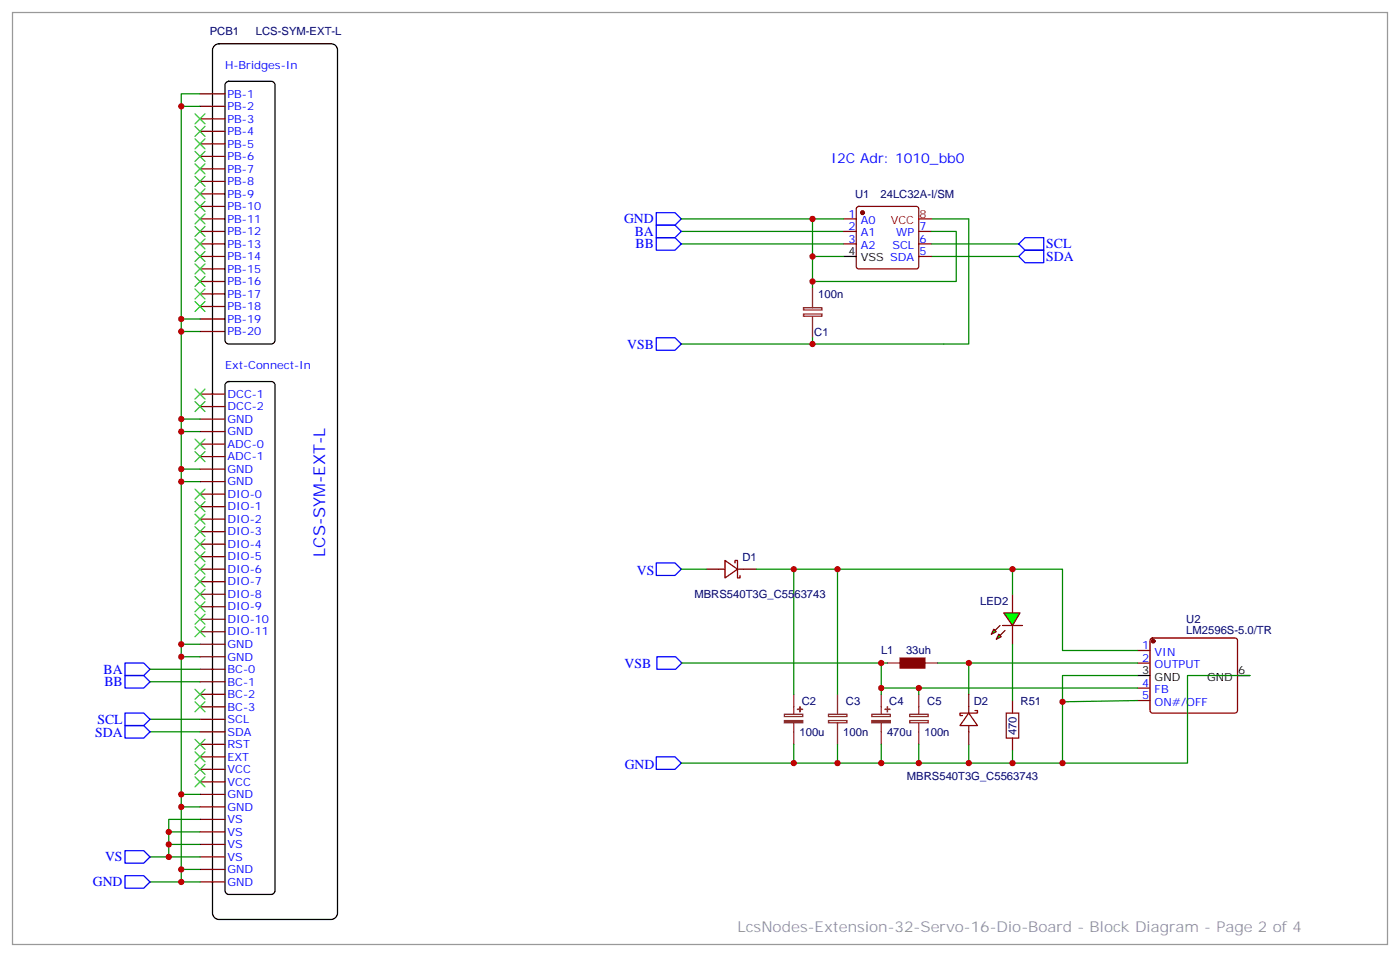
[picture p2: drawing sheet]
<svg xmlns="http://www.w3.org/2000/svg" width="395mm" height="270mm" viewBox="0 0 395 270" stroke-linecap="round" stroke-linejoin="round" font-family="sans-serif">
<path d="M192.3 65.3h45.8M192.3 68.8h45.8M192.3 61.7h37M229.3 79.4v1.7M238.1 61.7h-8.8v10.6M262.8 61.7h10.6v35.3h-81.1M262.8 65.3h7.1v14.1h-40.6v-7.1h8.8M262.8 68.8h24.7M262.8 72.3h24.7M229.3 95.3v1.7" fill="none" stroke="#008700" stroke-width=".35"/>
<path d="M185.2 60h5.3l1.8 1.7-1.8 1.8h-5.3zM185.2 63.5h5.3l1.8 1.8-1.8 1.7h-5.3zM185.2 67h5.3l1.8 1.8-1.8 1.8h-5.3zM287.5 72.3l1.8-1.7h5.3v3.5h-5.3zM287.5 68.8l1.8-1.8h5.3v3.6h-5.3zM185.2 95.3h5.3l1.8 1.7-1.8 1.8h-5.3z" fill="none" stroke="#00f" stroke-width=".35"/>
<path d="M226.8 88.5h5.2v.7h-5.2zM226.8 86.8h5.2v.6h-5.2zM229.3 81.1v5.7M229.3 89.3v6" fill="none" stroke="#8c2424" stroke-width=".35"/>
<path d="M241.9 58.4l.5-.2h16.2l.5 .2 .2 .5v16.2l-.2 .5-.5 .2h-16.2l-.5-.2-.2-.5v-16.2zM238.1 61.7h3.6M238.1 65.3h3.6M238.1 68.8h3.6M259.3 65.3h3.5M259.3 68.8h3.5M259.3 72.3h3.5" fill="none" stroke="#870000" stroke-width=".35"/>
<circle cx="243.4" cy="60" r=".53" fill="#870000" stroke="#870000" stroke-width=".35"/>
<path d="M238.1 72.3h3.6" fill="none" stroke="#000" stroke-width=".35"/>
<path d="M259.3 61.7h3.5" fill="none" stroke="#f00" stroke-width=".35"/>
<path d="M60.6 12.9l1.1-.6h31.8a1.76 1.76 0 0 1 1.7 1.8v243.4a1.89 1.89 0 0 1-1.7 1.8h-31.8a1.89 1.89 0 0 1-1.7-1.8v-243.4z" fill="#fff" stroke="#000" stroke-width=".35"/>
<path d="M63.7 23.4l.9-.5h12l.6 .2 .4 .6v72.3l-.2 .6-.8 .4h-12l-.7-.2-.4-.8v-72zM63.7 108l.9-.4h12l.8 .4 .2 .7v142.5l-.2 .6-.8 .4h-12l-.7-.2-.4-.8v-142.5zM321 190.5h3.6M349.2 190.5h3.6" fill="none" stroke="#000" stroke-width=".35"/>
<g fill="none" stroke="#870000" stroke-width=".35">
<path d="M56.4 26.5h7.1M56.4 30h7.1M56.4 33.5h7.1M56.4 37h7.1M56.4 58.2h7.1M56.4 54.7h7.1M56.4 40.6h7.1M56.4 44.1h7.1M56.4 47.6h7.1M56.4 51.2h7.1M56.4 79.4h7.1M56.4 75.8h7.1"/>
<path d="M56.4 72.3h7.1M56.4 68.8h7.1M56.4 65.3h7.1M56.4 61.7h7.1M56.4 93.5h7.1M56.4 90h7.1M56.4 82.9h7.1M56.4 86.4h7.1M56.4 118.2h7.1M56.4 114.7h7.1M56.4 111.1h7.1M56.4 139.3h7.1"/>
<path d="M56.4 135.8h7.1M56.4 132.3h7.1M56.4 128.8h7.1M56.4 125.2h7.1M56.4 121.7h7.1M56.4 157h7.1M56.4 153.5h7.1M56.4 149.9h7.1M56.4 146.4h7.1M56.4 142.9h7.1M204.6 158l3.5 2.5-3.5 2.5zM207.4 158.8v-.8h.7v5h.7v-.7"/>
<path d="M56.4 178.2h7.1M56.4 174.6h7.1M56.4 171.1h7.1M56.4 167.6h7.1M56.4 164h7.1M56.4 160.5h7.1M199.3 160.5h5.3M208.1 160.5h5.3M285.8 167.6v5.3M285.8 176.4v5.3M56.4 199.3h7.1M56.4 195.8h7.1"/>
<path d="M56.4 192.3h7.1M56.4 188.7h7.1M56.4 185.2h7.1M56.4 181.7h7.1M273.4 195.8v5.3M321 183.4h3.6M321 187h3.6M321 194h3.6M321 197.6h3.6M324.8 180.1l.5-.2h23.2l.5 .2 .2 .5v19.8l-.2 .5-.5 .2h-23.2l-.5-.3-.2-.4v-19.8zM56.4 217h7.1M56.4 213.4h7.1"/>
<path d="M56.4 209.9h7.1M56.4 206.4h7.1M56.4 202.8h7.1M273.4 201.1l2.5 3.5h-5zM273.4 204.6v5.3M275.2 200.4h.7v.7h-5v.7h.7M56.4 238.1h7.1M56.4 234.6h7.1M56.4 231.1h7.1M56.4 227.5h7.1M56.4 224h7.1M56.4 220.5h7.1"/>
<path d="M56.4 248.7h7.1M56.4 245.2h7.1M56.4 241.7h7.1"/>
</g>
<g fill="none" stroke="#3c3" stroke-width=".35">
<path d="M55 32.1l2.9 2.8M55 35.6l2.9 2.9M55 39.2l2.9 2.8M57.9 32.1l-2.9 2.8M57.9 35.6l-2.9 2.9M57.9 39.2l-2.9 2.8M55 42.7l2.9 2.8M55 46.2l2.9 2.8M55 49.7l2.9 2.9M55 53.3l2.9 2.8M55 56.8l2.9 2.8M57.9 42.7l-2.9 2.8"/>
<path d="M57.9 46.2l-2.9 2.8M57.9 49.7l-2.9 2.9M57.9 53.3l-2.9 2.8M57.9 56.8l-2.9 2.8M55 60.3l2.9 2.8M55 63.9l2.9 2.8M55 67.4l2.9 2.8M55 70.9l2.9 2.8M55 74.4l2.9 2.9M55 78l2.9 2.8M57.9 60.3l-2.9 2.8M57.9 63.9l-2.9 2.8"/>
<path d="M57.9 67.4l-2.9 2.8M57.9 70.9l-2.9 2.8M57.9 74.4l-2.9 2.9M57.9 78l-2.9 2.8M55 81.5l2.9 2.8M55 85l2.9 2.8M57.9 81.5l-2.9 2.8M57.9 85l-2.9 2.8M55 113.2l2.9 2.9M55 109.7l2.9 2.8M57.9 113.2l-2.9 2.9M57.9 109.7l-2.9 2.8"/>
<path d="M55 137.9l2.9 2.9M55 127.4l2.9 2.8M55 123.8l2.9 2.8M57.9 137.9l-2.9 2.9M57.9 127.4l-2.9 2.8M57.9 123.8l-2.9 2.8M55 159.1l2.9 2.8M55 155.6l2.9 2.8M55 152l2.9 2.9M55 148.5l2.9 2.8M55 145l2.9 2.8M55 141.5l2.9 2.8"/>
<path d="M57.9 159.1l-2.9 2.8M57.9 155.6l-2.9 2.8M57.9 152l-2.9 2.9M57.9 148.5l-2.9 2.8M57.9 145l-2.9 2.8M57.9 141.5l-2.9 2.8M55 176.7l2.9 2.9M55 173.2l2.9 2.8M55 169.7l2.9 2.8M55 166.2l2.9 2.8M55 162.6l2.9 2.9M57.9 176.7l-2.9 2.9"/>
<path d="M57.9 173.2l-2.9 2.8M57.9 169.7l-2.9 2.8M57.9 166.2l-2.9 2.8M57.9 162.6l-2.9 2.9M55 197.9l2.9 2.8M55 194.4l2.9 2.8M57.9 197.9l-2.9 2.8M57.9 194.4l-2.9 2.8M55 212l2.9 2.8M55 208.5l2.9 2.8M55 215.5l2.9 2.9M55 219.1l2.9 2.8"/>
<path d="M57.9 212l-2.9 2.8M57.9 208.5l-2.9 2.8M57.9 215.5l-2.9 2.9M57.9 219.1l-2.9 2.8"/>
</g>
<path d="M185.2 158.8h5.3l1.8 1.7-1.8 1.8h-5.3zM35.3 187h5.3l1.7 1.7-1.7 1.8h-5.3zM35.3 190.5h5.3l1.7 1.8-1.7 1.7h-5.3zM185.4 185.2h5.3l1.7 1.8-1.7 1.7h-5.3zM35.3 201.1h5.3l1.7 1.7-1.7 1.8h-5.3zM35.3 204.6h5.3l1.7 1.8-1.7 1.7h-5.3zM185.2 213.4h5.3l1.8 1.8-1.8 1.8h-5.3zM35.3 239.9h5.3l1.7 1.8-1.7 1.7h-5.3zM35.3 246.9h5.3l1.7 1.8-1.7 1.8h-5.3z" fill="none" stroke="#00f" stroke-width=".35"/>
<g fill="none" stroke="#008700" stroke-width=".35">
<path d="M51.2 30h5.2M56.4 26.5h-5.2v91.7M51.2 90h5.2M51.2 93.5h5.2M56.4 118.2h-5.2v130.5M51.2 121.7h5.2M51.2 132.3h5.2M51.2 135.8h5.2M192.3 160.5h7M213.4 160.5h86.5v22.9h21.1M224 160.5v35.3M236.4 160.5v35.3"/>
<path d="M42.3 192.3h14.1M42.3 188.7h14.1M51.2 181.7h5.2M51.2 185.2h5.2M192.3 187h58.2M248.7 187v7h72.3M248.7 194v1.8M259.3 194v1.8M264.6 187h56.4M273.4 187v8.8M321 190.5h-21.1v24.7M321 197.6l-21.1 .3"/>
<path d="M352.8 190.5h-17.7v24.7h-142.8M42.3 206.4h14.1M42.3 202.8h14.1M224 209.9v5.3M236.4 209.9v5.3M248.7 209.9v5.3M259.3 209.9v5.3M273.4 209.9v5.3M47.6 238.1h8.8M47.6 234.6h8.8M51.2 224h5.2M51.2 227.5h5.2"/>
<path d="M56.4 231.1h-8.8v10.6M42.3 248.7h14.1M42.3 241.7h14.1M51.2 245.2h5.2"/>
</g>
<path d="M3.5 3.5h388.1v262.8h-388.1z" fill="none" stroke="#999" stroke-width=".35"/>
<circle cx="325.4" cy="180.8" r=".53" fill="#870000" stroke="#870000" stroke-width=".35"/>
<g fill="none" stroke="#8c2424" stroke-width=".35">
<path d="M224 195.8v5.6M236.4 195.8v5.6M248.7 195.8v5.6M250.5 187h3.5M259.3 195.8v5.6M261.1 187h3.5M221.4 201.4h5.2v.7h-5.2zM224 203.9v6M233.8 203.2h5.2v.6h-5.2zM233.8 201.4h5.2v.7h-5.2zM236.4 203.9v6M246.1 201.4h5.1v.7h-5.1z"/>
<path d="M248.7 203.9v6M256.8 203.2h5.1v.6h-5.1zM256.8 201.4h5.1v.7h-5.1zM259.3 203.9v6"/>
</g>
<g fill="#8c2424" stroke="#8c2424" stroke-width=".35">
<path d="M221.4 203.2h5.2v.6h-5.2z"/>
<path d="M225.1 200l1.4 .1z"/>
<path d="M225.7 199.3l.1 1.4z"/>
<path d="M246.1 203.2h5.1v.6h-5.1z"/>
<path d="M249.8 200l1.4 .1z"/>
<path d="M250.4 199.3l.1 1.4z"/>
</g>
<path d="M254 185.6h7.1v2.8h-7.1z" fill="#a10000" stroke="#a10000" stroke-width=".35"/>
<g fill="#0f0" stroke="#870000" stroke-width=".35">
<path d="M281.9 178.9l.7 .7-1.4 .7z"/>
<path d="M280.5 177.4l.7 .8-1.4 .7z"/>
</g>
<g fill="#870000" stroke="#870000" stroke-width=".35">
<path d="M282.2 179.2l1.4-1.4z"/>
<path d="M282.2 176.4l-1.4 1.4z"/>
</g>
<path d="M282.9 176.4h5.7z" fill="#f00" stroke="#870000" stroke-width=".35"/>
<path d="M283.3 172.9h4.6l-2.1 3.5z" fill="#0f0" stroke="#870000" stroke-width=".35"/>
<path d="M284 201.1h3.5v7h-3.5z" fill="none" stroke="#a10000" stroke-width=".35"/>
<path d="M285.8 197.6v3.5M285.8 208.1v3.6" fill="none" stroke="#870000" stroke-width=".35"/>
<path d="M285.8 160.5v7.1M285.8 181.7v15.9M285.8 211.7v3.5" fill="none" stroke="#008700" stroke-width=".35"/>
<g fill="#c00">
<circle cx="229.3" cy="61.7" r=".88"/>
<circle cx="229.3" cy="72.3" r=".88"/>
<circle cx="229.3" cy="79.4" r=".88"/>
<circle cx="229.3" cy="97" r=".88"/>
<circle cx="51.2" cy="121.7" r=".88"/>
<circle cx="51.2" cy="132.3" r=".88"/>
<circle cx="51.2" cy="135.8" r=".88"/>
<circle cx="51.2" cy="181.7" r=".88"/>
<circle cx="51.2" cy="185.2" r=".88"/>
<circle cx="51.2" cy="224" r=".88"/>
<circle cx="51.2" cy="227.5" r=".88"/>
<circle cx="47.6" cy="238.1" r=".88"/>
<circle cx="47.6" cy="234.6" r=".88"/>
<circle cx="47.6" cy="241.7" r=".88"/>
<circle cx="51.2" cy="245.2" r=".88"/>
<circle cx="51.2" cy="248.7" r=".88"/>
<circle cx="51.2" cy="118.2" r=".88"/>
<circle cx="51.2" cy="30" r=".88"/>
<circle cx="51.2" cy="90" r=".88"/>
<circle cx="51.2" cy="93.5" r=".88"/>
<circle cx="236.4" cy="160.5" r=".88"/>
<circle cx="224" cy="160.5" r=".88"/>
<circle cx="248.7" cy="187" r=".88"/>
<circle cx="273.4" cy="187" r=".88"/>
<circle cx="224" cy="215.2" r=".88"/>
<circle cx="236.4" cy="215.2" r=".88"/>
<circle cx="273.4" cy="215.2" r=".88"/>
<circle cx="248.7" cy="194" r=".88"/>
<circle cx="248.7" cy="215.2" r=".88"/>
<circle cx="259.3" cy="215.2" r=".88"/>
<circle cx="259.3" cy="194" r=".88"/>
<circle cx="299.9" cy="215.2" r=".88"/>
<circle cx="299.9" cy="197.9" r=".88"/>
<circle cx="285.8" cy="215.2" r=".88"/>
<circle cx="285.8" cy="160.5" r=".88"/>
</g>
<text font-size="4.6" fill="#00f" x="91.7" y="157" transform="rotate(-90 91.7 157)">LCS-SYM-EXT-L</text>
<text font-size="4.2" fill="#999" x="208.1" y="262.8">LcsNodes-Extension-32-Servo-16-Dio-Board - Block Diagram - Page 2 of 4</text>
<g font-size="3.9" fill="#00f">
<text x="234.6" y="45.9">I2C Adr: 1010_bb0</text>
<text x="176.1" y="63">GND</text>
<text x="179.1" y="66.5">BA</text>
<text x="179.4" y="70.1">BB</text>
<text x="295.3" y="70">SCL</text>
<text x="295.3" y="73.6">SDA</text>
<text x="177" y="98.3">VSB</text>
<text x="179.8" y="162.3">VS</text>
<text x="29.2" y="190">BA</text>
<text x="176.3" y="188.3">VSB</text>
<text x="29.4" y="193.5">BB</text>
<text x="26.8" y="207.7">SDA</text>
<text x="27.5" y="204.2">SCL</text>
<text x="176.3" y="217">GND</text>
<text x="29.6" y="242.9">VS</text>
<text x="26.2" y="249.9">GND</text>
</g>
<g font-size="3.2" fill="#000080">
<text x="59.2" y="10">PCB1</text>
<text x="72.2" y="9.9">LCS-SYM-EXT-L</text>
<text x="241.3" y="55.8">U1</text>
<text x="248.5" y="55.8">24LC32A-I/SM</text>
<text x="230.9" y="84">100n</text>
<text x="229.8" y="94.6">C1</text>
<text x="209.6" y="158.1">D1</text>
<text x="196" y="168.7">MBRS540T3G_C5563743</text>
<text x="276.6" y="170.5">LED2</text>
<text x="334.8" y="178.7">LM2596S-5.0/TR</text>
<text x="334.8" y="175.6">U2</text>
<text x="248.6" y="184.6">L1</text>
<text x="255.7" y="184.5">33uh</text>
<text x="226.3" y="198.7">C2</text>
<text x="238.8" y="198.7">C3</text>
<text x="251" y="198.7">C4</text>
<text x="261.7" y="198.7">C5</text>
<text x="274.8" y="198.7">D2</text>
<text x="288" y="198.7">R51</text>
<text x="225.6" y="207.5">100u</text>
<text x="238" y="207.5">100n</text>
<text x="250.3" y="207.5">470u</text>
<text x="260.9" y="207.5">100n</text>
<text x="286.9" y="207.4" transform="rotate(-90 286.9 207.4)">470</text>
<text x="256" y="219.9">MBRS540T3G_C5563743</text>
</g>
<g font-size="3.2" fill="#00f">
<text x="63.5" y="19.4">H-Bridges-In</text>
<text x="64.2" y="27.5">PB-1</text>
<text x="64.2" y="31">PB-2</text>
<text x="64.2" y="34.6">PB-3</text>
<text x="64.2" y="38.1">PB-4</text>
<text x="64.2" y="41.6">PB-5</text>
<text x="64.2" y="45.2">PB-6</text>
<text x="64.2" y="48.7">PB-7</text>
<text x="64.2" y="52.2">PB-8</text>
<text x="64.2" y="59.3">PB-10</text>
<text x="64.2" y="55.7">PB-9</text>
<text x="64.2" y="62.8">PB-11</text>
<text x="239.5" y="61.4">1</text>
<text x="239.5" y="64.9">2</text>
<text x="243" y="63.1">A0</text>
<text x="259.5" y="64.9">7</text>
<text x="64.2" y="69.9">PB-13</text>
<text x="64.2" y="66.3">PB-12</text>
<text x="239.5" y="68.4">3</text>
<text x="243" y="66.7">A1</text>
<text x="243" y="70.2">A2</text>
<text x="251.8" y="70.2">SCL</text>
<text x="252.9" y="66.7">WP</text>
<text x="259.5" y="72">5</text>
<text x="259.5" y="68.4">6</text>
<text x="64.2" y="76.9">PB-15</text>
<text x="64.2" y="73.4">PB-14</text>
<text x="64.2" y="84">PB-17</text>
<text x="64.2" y="80.4">PB-16</text>
<text x="64.2" y="87.5">PB-18</text>
<text x="64.2" y="94.5">PB-20</text>
<text x="64.2" y="91">PB-19</text>
<text x="63.5" y="104.1">Ext-Connect-In</text>
<text x="64.2" y="112.2">DCC-1</text>
<text x="64.2" y="119.2">GND</text>
<text x="64.2" y="115.7">DCC-2</text>
<text x="64.2" y="122.8">GND</text>
<text x="64.2" y="129.8">ADC-1</text>
<text x="64.2" y="126.3">ADC-0</text>
<text x="64.2" y="136.9">GND</text>
<text x="64.2" y="133.4">GND</text>
<text x="64.2" y="143.9">DIO-1</text>
<text x="64.2" y="140.4">DIO-0</text>
<text x="64.2" y="147.5">DIO-2</text>
<text x="64.2" y="154.5">DIO-4</text>
<text x="64.2" y="151">DIO-3</text>
<text x="64.2" y="161.6">DIO-6</text>
<text x="64.2" y="158">DIO-5</text>
<text x="64.2" y="165.1">DIO-7</text>
<text x="64.2" y="172.2">DIO-9</text>
<text x="64.2" y="168.6">DIO-8</text>
<text x="64.2" y="179.2">DIO-11</text>
<text x="64.2" y="175.7">DIO-10</text>
<text x="64.2" y="182.7">GND</text>
<text x="322.4" y="183.1">1</text>
<text x="325.9" y="184.9">VIN</text>
<text x="64.2" y="189.8">BC-0</text>
<text x="64.2" y="186.3">GND</text>
<text x="322.4" y="186.6">2</text>
<text x="325.9" y="188.4">OUTPUT</text>
<text x="64.2" y="196.9">BC-2</text>
<text x="64.2" y="193.3">BC-1</text>
<text x="322.4" y="193.7">4</text>
<text x="322.4" y="197.2">5</text>
<text x="325.9" y="195.4">FB</text>
<text x="64.2" y="203.9">SCL</text>
<text x="64.2" y="200.4">BC-3</text>
<text x="325.9" y="199">ON#/OFF</text>
<text x="64.2" y="207.4">SDA</text>
<text x="64.2" y="214.5">EXT</text>
<text x="64.2" y="211">RST</text>
<text x="64.2" y="221.5">VCC</text>
<text x="64.2" y="218">VCC</text>
<text x="64.2" y="225.1">GND</text>
<text x="64.2" y="232.1">VS</text>
<text x="64.2" y="228.6">GND</text>
<text x="64.2" y="239.2">VS</text>
<text x="64.2" y="235.7">VS</text>
<text x="64.2" y="242.7">VS</text>
<text x="64.2" y="249.8">GND</text>
<text x="64.2" y="246.2">GND</text>
</g>
<g font-size="3.2" fill="#f00">
<text x="251.4" y="63.1">VCC</text>
<text x="259.5" y="61.4">8</text>
</g>
<g font-size="3.2">
<text x="239.5" y="72">4</text>
<text x="243" y="73.7">VSS SDA</text>
<text x="322.4" y="190.1">3</text>
<text x="325.9" y="191.9">GND</text>
<text x="340.7" y="191.9">GND</text>
<text x="349.4" y="190.1">6</text>
</g>
</svg>
